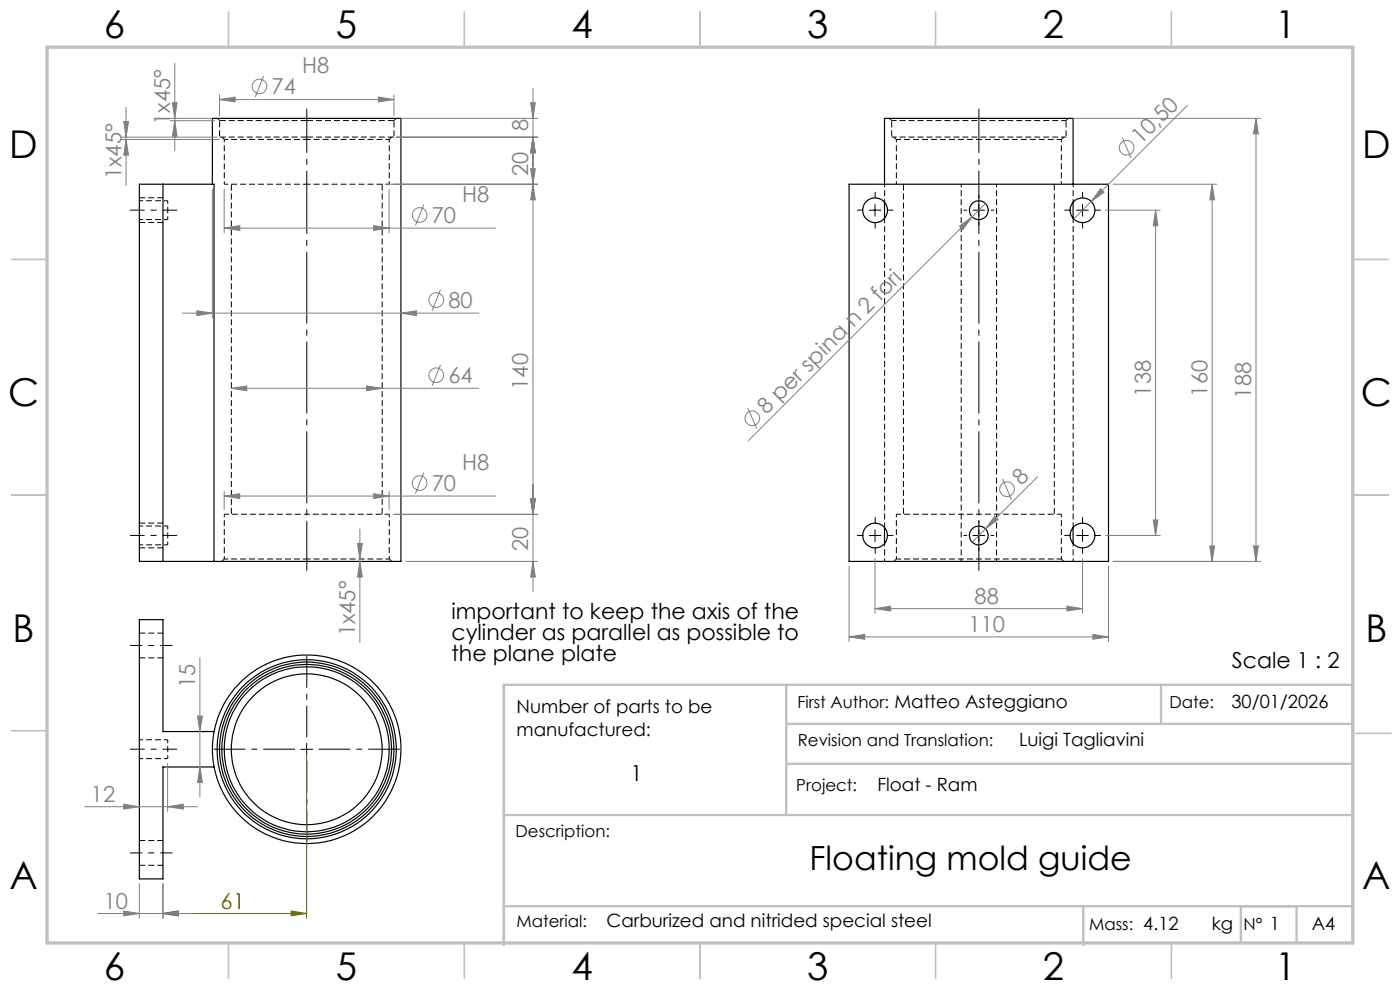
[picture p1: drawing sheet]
<svg xmlns="http://www.w3.org/2000/svg" width="297mm" height="210mm" viewBox="0 0 297 210" stroke-linecap="round" stroke-linejoin="round" font-family="sans-serif">
<path d="M46.6 25.6h18.5M65.1 25.6h18.5M65.1 29.1h-18.5M83.6 29.1h-18.5M29.6 47.2h5M34.6 42h-5M29.6 116.2h5M34.6 111h-5M29.6 139.5h5M34.6 134.3h-5M34.6 178.3h-5M29.6 183.5h5" fill="none" stroke="#000" stroke-width=".21" stroke-dasharray="1.3 .6" stroke-linecap="butt"/>
<g fill="none" stroke="#000" stroke-width=".21" stroke-dasharray="1.3 .6" stroke-dashoffset=".5" stroke-linecap="butt">
<path d="M47.6 29.6h17.5M47.6 39.1h17.5M65.1 29.6h17.5M65.1 39.1h17.5M29.6 46.6h6M35.6 42.6h-6M29.6 115.6h6M35.6 115.6v-4M35.6 111.6h-6M65.1 118.6h-17.5M82.6 118.6h-17.5M35.6 156.9h-6"/>
<path d="M29.6 160.9h6M35.6 160.9v-4"/>
</g>
<path d="M190.2 29.6h35M82.6 109.1h-35M225.2 118.6h-35M225.2 109.1h-35" fill="none" stroke="#000" stroke-width=".21" stroke-dasharray="1.3 .6" stroke-dashoffset=".3" stroke-linecap="butt"/>
<g fill="none" stroke="#000" stroke-width=".21" stroke-dasharray="1.3 .6" stroke-dashoffset=".6" stroke-linecap="butt">
<path d="M47.6 29.6v9.5M82.6 39.1v-9.5M187.7 39.1v3.8M190.2 29.6v9.5M203.9 39.1v80M211.4 39.1v80M225.2 39.1v-9.5M35.6 44.6v-2M35.6 46.6v-2M227.7 42.9v-3.8M47.6 109.1v9.5M82.6 118.6v-9.5"/>
<path d="M187.7 115.3v3.8M190.2 109.1v9.5M225.2 118.6v-9.5M227.7 119.1v-3.8"/>
</g>
<path d="M46.1 25.1l.5 .5M47.1 29.1l.5 .5M82.6 29.6l.5-.5M83.6 25.6l.5-.5M188.7 25.1l.5 .5M189.7 29.1l.5 .5M225.2 29.6l.5-.5M226.2 25.6l.5-.5M47.6 118.6l-.5 .5M83.1 119.1l-.5-.5M190.2 118.6l-.5 .5M225.7 119.1l-.5-.5" fill="none" stroke="#000" stroke-width=".21" stroke-dasharray="1.3 .6" stroke-dashoffset=".4" stroke-linecap="butt"/>
<path d="M46.6 25.6v3.5M83.6 29.1v-3.5M189.2 25.6v3.5M226.2 29.1v-3.5" fill="none" stroke="#000" stroke-width=".21" stroke-dasharray="1.3 .6" stroke-dashoffset="-.2" stroke-linecap="butt"/>
<path d="M49.1 39.1v70M191.7 39.1v70M81.1 109.1v-70M223.7 109.1v-70" fill="none" stroke="#000" stroke-width=".21" stroke-dasharray="1.3 .6" stroke-dashoffset="-.1" stroke-linecap="butt"/>
<g fill="none" stroke="#000" stroke-width=".25">
<path d="M29.6 39.1h15.8v80h-15.8zM34.6 39.1v80M45 39.1v-14h40.1v94h-39.7M180.1 39.1h55.1v80h-55.1zM187.6 39.1v-14h40v14M187.6 42.9v3.4M227.6 42.9v3.4M187.6 111.9v3.4M227.6 111.9v3.4M45.4 155.2h-10.8v-23.8h-5v55h5v-23.7h10.8"/>
<circle cx="185.7" cy="44.6" r="2.63"/>
<circle cx="207.7" cy="44.6" r="2"/>
<circle cx="229.6" cy="44.6" r="2.64"/>
<circle cx="185.6" cy="113.6" r="2.63"/>
<circle cx="207.6" cy="113.6" r="2"/>
<circle cx="229.7" cy="113.6" r="2.62"/>
<circle cx="65.1" cy="159" r="20"/>
<circle cx="65.1" cy="158.9" r="19"/>
<circle cx="65.1" cy="158.9" r="18"/>
<circle cx="65.1" cy="158.9" r="16"/>
<circle cx="65.1" cy="158.9" r="18.5"/>
<circle cx="65.1" cy="159" r="17.5"/>
</g>
<path d="M189.2 25.6h37M226.2 29.1h-37M187.7 46.3v65.6M227.7 111.9v-65.6" fill="none" stroke="#000" stroke-width=".21" stroke-dasharray="1.3 .6" stroke-dashoffset=".2" stroke-linecap="butt"/>
<g fill="none" stroke="#808080" stroke-width=".21">
<path d="M37.1 13.4v18.6M55.9 16.1l-1.7 4.5M113.1 18.8v106.6M25.8 29.6h20.8M25.8 29.1h20.3M26.2 25.8h1.1l-.6 3.3zM26.7 29.6l.6 3.3h-1.1zM26.7 22.7v16.7M36.1 25.6h9.5M36.1 25.1h8.9M36.6 21.8h1l-.5 3.3zM37.1 25.6l.5 3.3h-1z"/>
<path d="M46.6 21.1l3.3-.5v1zM46.6 20.1v4.5M46.6 21.1h37M80.3 20.6l3.3 .5-3.3 .5zM82.1 39.1h32M83.6 20.1v4.5M84.1 29.1h30M85.1 25.1h29M112.6 35.8h1l-.5 3.3zM112.6 21.8h1l-.5 3.3zM113.1 39.1l.5 3.3h-1zM113.1 29.1l.5 3.3h-1z"/>
<path d="M227.6 25.1h39.8M236.1 39.1h22M238.1 29.1l1.9 4.4M251.9 22.3l-24.1 24.2M257.1 39.1l.6 3.3h-1.1zM257.1 39.1v80M266.5 25.1l.4 3.3h-1zM266.5 25.1v94M45 40.1v27.3M47.6 48.4l3.3-.5v1zM47.6 40.1v9.3M47.6 48.4h57.5"/>
<path d="M79.3 47.9l3.2 .5-3.2 .5zM82.5 40.1v9.3M89.9 43.4l-1.8 4.4M203.6 48l2.6-2-1.9 2.7zM209.1 43.2l-50.4 50.3M233.5 40l.7 .8-2.7 1.9zM234.5 44.6h11.6M245.1 44.6l.5 3.3h-.9zM245.1 44.6v69M38.7 66.4h62.9M41.8 65.9l3.2 .5-3.2 .5zM85.1 66.4l3.3-.5v1z"/>
<path d="M93.5 61.4l-1.8 4.5M93.5 77.4l-1.8 4.4M49.1 82.4l3.3-.5v1zM49.1 82.4h52.5M77.8 81.9l3.3 .5-3.3 .5zM158.6 86.5l1.9 4.4M47.6 105.2l3.3-.5v1.1zM47.6 104.2v3.9M47.6 105.2h57.5M75.8 115.3h1.1l-.6 3.3zM76.3 119.1l.6 3.3h-1.1zM76.3 112.2v24.1"/>
<path d="M79.3 104.7l3.2 .5-3.2 .6zM82.5 104.2v3.9M83.6 109.1h30.5M86.1 119.1h28M89.9 100.3l-1.8 4.4M112.6 105.8h1l-.5 3.3zM113.1 119.1l.5 3.3h-1zM185.6 118.5v11.6M211 109.5l.7 .7-2.6 2zM212.7 101.6l1.9 4.4M220.1 101.1l-13.9 13.9M229.7 118.5v11.6"/>
<path d="M234.5 113.6h11.6M236.1 119.1h31.3M244.7 110.3h.9l-.5 3.3zM256.6 115.8h1.1l-.6 3.3zM265.9 115.8h1l-.4 3.3zM42.4 139.6v29.4M180.1 135.1l3.3-.5v1zM180.1 120.1v16M180.1 135.1h55.1M185.6 129.1l3.3-.5v1zM185.6 129.1h44.1M226.3 128.6l3.4 .5-3.4 .5z"/>
<path d="M231.8 134.6l3.4 .5-3.4 .5zM235.2 120.1v16M41.9 151.9h1l-.5 3.3zM18 171.1h23.9M26.2 170.6l3.4 .5-3.4 .5zM35.6 171.1l3.3-.5v1zM35.6 162v10.1M42.4 162.7l.5 3.3h-1zM20.7 193.8h20.2M26.2 193.2l3.4 .6-3.4 .5zM29.6 187.4v7.4M34.6 193.8l3.3-.6v1.1z"/>
<path d="M34.6 187.4v7.4"/>
<circle cx="55" cy="18.3" r="1.55"/>
<circle cx="239" cy="31.3" r="1.56"/>
<circle cx="89" cy="45.6" r="1.56"/>
<circle cx="92.6" cy="79.6" r="1.55"/>
<circle cx="92.6" cy="63.7" r="1.55"/>
<circle cx="159.6" cy="88.7" r="1.56"/>
<circle cx="89" cy="102.5" r="1.55"/>
<circle cx="213.6" cy="103.8" r="1.55"/>
</g>
<path d="M65.1 159.9v34.9M34.6 193.8l3.3-.6v1.1zM34.6 187.4v7.4M34.6 193.8h30.5M61.8 193.2l3.3 .6-3.3 .5z" fill="none" stroke="#808000" stroke-width=".21"/>
<path d="M65.1 39.1v82M207.7 39.1v82" fill="none" stroke="#000" stroke-width=".21" stroke-dasharray="15.2 1.3 1.3 1.3" stroke-dashoffset="4.7" stroke-linecap="butt"/>
<path d="M65.1 29.6v9.5M207.7 29.6v9.5" fill="none" stroke="#000" stroke-width=".21" stroke-dasharray="15.2 1.3 1.3 1.3" stroke-dashoffset="12.4" stroke-linecap="butt"/>
<path d="M37.6 44.6h-10M37.6 113.6h-10M27.6 158.9h10" fill="none" stroke="#000" stroke-width=".21" stroke-dasharray="15.2 1.3 1.3 1.3" stroke-dashoffset="12.1" stroke-linecap="butt"/>
<g fill="none" stroke="#000" stroke-width=".21" stroke-dasharray="15.2 1.3 1.3 1.3" stroke-linecap="butt">
<path d="M65.1 25.6v3.5M65.1 29.1v.5M65.1 23.1v2.5M207.7 25.6v3.5M207.7 29.1v.5M207.7 23.1v2.5M183.2 44.6h-1.4M185.7 42.1v-1.4M185.7 47.1v1.4M188.2 44.6h1.3M205.2 44.6h-.8M207.7 42.1v-.8"/>
<path d="M207.7 47.1v.7M210.2 44.6h.7M227.2 44.6h-1.4M229.7 42.1v-1.4M229.7 47.1v1.4M232.2 44.6h1.3M183.2 113.6h-1.4M185.7 111.1v-1.4M185.7 116.1v1.4M188.2 113.6h1.3M205.2 113.6h-.8M207.7 111.1v-.8"/>
<path d="M207.7 116.1v.7M210.2 113.6h.7M227.2 113.6h-1.4M229.7 111.1v-1.4M229.7 116.1v1.4M232.2 113.6h1.3"/>
</g>
<path d="M27.6 136.9h9M27.6 180.9h9" fill="none" stroke="#000" stroke-width=".21" stroke-dasharray="15.2 1.3 1.3 1.3" stroke-dashoffset="12.6" stroke-linecap="butt"/>
<path d="M62.6 158.9h-17.3M65.1 156.4v-17.2M67.6 158.9h17.2M65.1 161.4v17.3" fill="none" stroke="#000" stroke-width=".21" stroke-dasharray="15.2 1.3 1.3 1.3" stroke-dashoffset="8.5" stroke-linecap="butt"/>
<g fill="none" stroke="#000" stroke-width=".21">
<path d="M184.4 44.6h2.5M185.6 43.3v2.6M206.4 44.6h2.5M207.6 43.3v2.6M228.4 44.6h2.5M229.7 43.3v2.6M184.4 113.6h2.5M185.6 112.4v2.5M206.4 113.6h2.5M207.6 112.4v2.5M228.4 113.6h2.5M229.7 112.4v2.5"/>
<path d="M63.8 159h2.5M65.1 157.7v2.5"/>
</g>
<g fill="none" stroke="#c0c0c0" stroke-width=".35">
<path d="M48.5 2.5v7.5M98.5 2.5v7.5M148.5 2.5v7.5M198.5 2.5v7.5M248.5 2.5v7.5M2.5 55h7.5M287 55h7.5M2.5 105h7.5M287 105h7.5M2.5 155h7.5M287.6 155.6h7.5M48.5 200v7.5"/>
<path d="M98.5 200v7.5M148.5 200v7.5M198.5 200v7.5M248.5 200v7.5"/>
</g>
<path d="M166.8 153.6h120.1v-8.3h-180v55.2M166.8 145.3v27.6M246.3 145.3v8.3M106.9 172.9h180M166.8 162h120.1M106.9 192.2h180M229.8 192.2v8.3M263.2 192.2v7.7M275.1 192.2v7.7" fill="none" stroke="#c0c0c0" stroke-width=".5"/>
<path d="M10 10h277v190h-277z" fill="none" stroke="#c0c0c0" stroke-width=".7"/>
<path d="M61.8 193.2l3.3 .6-3.3 .5zM34.6 193.8l3.3-.6v1.1z" fill="#808000"/>
<g fill="#808080">
<path d="M203.6 48l2.6-2-1.9 2.7z"/>
<path d="M233.5 40l.7 .8-2.7 1.9z"/>
<path d="M211 109.5l.7 .7-2.6 2z"/>
<path d="M41.8 65.9l3.2 .5-3.2 .5zM85.1 66.4l3.3-.5v1zM46.6 21.1l3.3-.5v1zM80.3 20.6l3.3 .5-3.3 .5zM47.6 48.4l3.3-.5v1zM79.3 47.9l3.2 .5-3.2 .5zM47.6 105.2l3.3-.5v1.1zM79.3 104.7l3.2 .5-3.2 .6zM49.1 82.4l3.3-.5v1zM77.8 81.9l3.3 .5-3.3 .5zM180.1 135.1l3.3-.5v1zM231.8 134.6l3.4 .5-3.4 .5zM185.6 129.1l3.3-.5v1zM226.3 128.6l3.4 .5-3.4 .5zM26.2 170.6l3.4 .5-3.4 .5zM35.6 171.1l3.3-.5v1zM26.2 193.2l3.4 .6-3.4 .5zM34.6 193.8l3.3-.6v1.1z"/>
<path d="M76.3 119.1l.6 3.3h-1.1zM75.8 115.3h1.1l-.6 3.3zM37.1 25.6l.5 3.3h-1zM36.6 21.8h1l-.5 3.3zM26.7 29.6l.6 3.3h-1.1zM26.2 25.8h1.1l-.6 3.3zM113.1 119.1l.5 3.3h-1zM112.6 105.8h1l-.5 3.3zM112.6 105.8h1l-.5 3.3zM113.1 39.1l.5 3.3h-1zM112.6 35.8h1l-.5 3.3zM113.1 29.1l.5 3.3h-1zM113.1 29.1l.5 3.3h-1zM112.6 21.8h1l-.5 3.3zM265.9 115.8h1l-.4 3.3zM266.5 25.1l.4 3.3h-1z"/>
<path d="M257.1 39.1l.6 3.3h-1.1zM256.6 115.8h1.1l-.6 3.3zM245.1 44.6l.5 3.3h-.9zM244.7 110.3h.9l-.5 3.3zM41.9 151.9h1l-.5 3.3zM42.4 162.7l.5 3.3h-1z"/>
</g>
<g font-size="8.1">
<text x="22" y="8">6</text>
<text x="71.2" y="8">5</text>
<text x="121.2" y="8">4</text>
<text x="171.2" y="8">3</text>
<text x="221.2" y="8">2</text>
<text x="270.5" y="8">1</text>
<text x="2" y="33.6">D</text>
<text x="289" y="33.6">D</text>
<text x="1.7" y="86.1">C</text>
<text x="288.7" y="86.1">C</text>
<text x="2.7" y="136.1">B</text>
<text x="289.7" y="136.1">B</text>
<text x="2" y="188.6">A</text>
<text x="289" y="188.6">A</text>
<text x="22" y="208">6</text>
<text x="71.2" y="208">5</text>
<text x="121.2" y="208">4</text>
<text x="171.2" y="208">3</text>
<text x="221.2" y="208">2</text>
<text x="270.5" y="208">1</text>
</g>
<text font-size="7.1" x="171.7" y="184.5">Floating mold guide</text>
<g font-size="4.7" fill="#808080">
<text x="64.1" y="15.6">H8</text>
<text x="57.6" y="20">74</text>
<text x="36.1" y="26.6" transform="rotate(-90 36.1 26.6)">1x45°</text>
<text x="112.1" y="27.8" transform="rotate(-90 112.1 27.8)">8</text>
<text x="242.1" y="30.7" transform="rotate(-45 242.1 30.7)">10,50</text>
<text x="25.8" y="38.1" transform="rotate(-90 25.8 38.1)">1x45°</text>
<text x="112.1" y="37.3" transform="rotate(-90 112.1 37.3)">20</text>
<text x="91.6" y="47.3">70</text>
<text x="98.1" y="42.8">H8</text>
<text x="95.1" y="65.3">80</text>
<text x="95.1" y="81.3">64</text>
<text x="112.1" y="82.7" transform="rotate(-90 112.1 82.7)">140</text>
<text x="162.6" y="88.1" transform="rotate(-45 162.6 88.1)">8 per spina n 2 fori</text>
<text x="244.1" y="84.1" transform="rotate(-90 244.1 84.1)">138</text>
<text x="256.1" y="84.1" transform="rotate(-90 256.1 84.1)">160</text>
<text x="265.4" y="84.6" transform="rotate(-90 265.4 84.6)">188</text>
<text x="98.1" y="99.7">H8</text>
<text x="91.6" y="104.2">70</text>
<text x="216.7" y="103.2" transform="rotate(-45 216.7 103.2)">8</text>
<text x="112.1" y="116.8" transform="rotate(-90 112.1 116.8)">20</text>
<text x="206.8" y="128.1">88</text>
<text x="75.4" y="135" transform="rotate(-90 75.4 135)">1x45°</text>
<text x="205.5" y="134.1">110</text>
<text x="41.4" y="146" transform="rotate(-90 41.4 146)">15</text>
<text x="19.3" y="170.1">12</text>
<text x="22" y="192.7">10</text>
</g>
<g font-size="4.7">
<text x="95.8" y="131.2">important to keep the axis of the</text>
<text x="95.8" y="135.8">cylinder as parallel as possible to</text>
<text x="95.8" y="140.3">the plane plate</text>
<text x="261.3" y="141.6">Scale 1 : 2</text>
<text x="133.7" y="165.6">1</text>
</g>
<text font-size="4.7" fill="#808000" x="46.8" y="192.7">61</text>
<g font-size="3.9">
<text x="109.6" y="151.2">Number of parts to be</text>
<text x="261.2" y="150.2">30/01/2026</text>
<text x="109.6" y="156.1">manufactured:</text>
<text x="216.2" y="158.3">Luigi Tagliavini</text>
<text x="186.1" y="167.8">Float - Ram</text>
<text x="128.7" y="196.7">Carburized and nitrided special steel</text>
<text x="257.1" y="197.3">kg</text>
<text x="278.3" y="197.4">A4</text>
</g>
<g font-size="3.5">
<text x="169.2" y="150.1">First Author: Matteo Asteggiano</text>
<text x="248.1" y="150.1">Date:</text>
<text x="169.3" y="158.3">Revision and Translation:</text>
<text x="168.9" y="167.8">Project:</text>
<text x="109.4" y="177.5">Description:</text>
<text x="109.6" y="196.7">Material:</text>
<text x="231.1" y="197.3">Mass: 4.12</text>
<text x="263.8" y="197.3">N° 1</text>
</g>
</svg>
